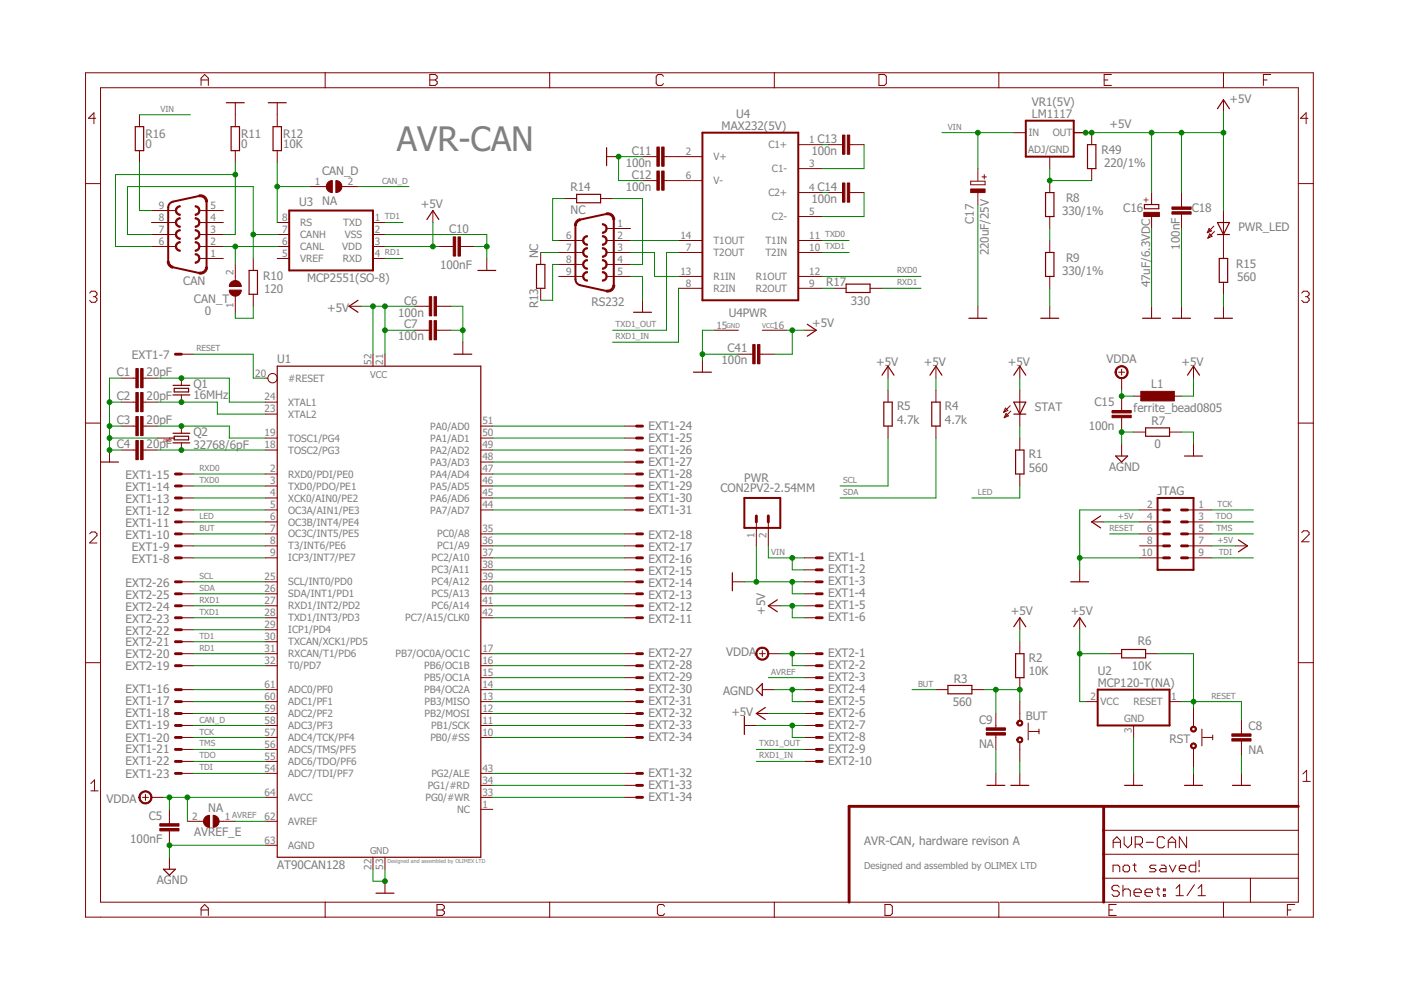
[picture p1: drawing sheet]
<svg xmlns="http://www.w3.org/2000/svg" width="297mm" height="210mm" viewBox="0 0 297 210" stroke-linecap="round" stroke-linejoin="round" font-family="sans-serif">
<g fill="none" stroke="#800000" stroke-width=".21">
<path d="M42.6 18.1v-1.5l.8-.8 .8 .8v1.5M42.6 17h1.6M68.9 15.4v3.2M91.1 15.8h1.2l.4 .4v.4l-.4 .4 .4 .3v.4l-.4 .4h-1.2zM91.1 17h1.2M116.5 15.4v3.2M140.7 16.2l-.4-.4h-.8l-.4 .4v1.5l.4 .4h.8l.4-.4M164.2 15.4v3.2M186.4 15.8h1.1l.4 .4v1.5l-.4 .4h-1.1zM211.8 15.4v3.2M234.1 17h.8M235.6 15.8h-1.5v2.3h1.5"/>
<path d="M259.4 15.4v3.2M267.9 17h.7M269.4 15.8h-1.5v2.3M18.1 38.9h3.2M20.3 25.1h-1.5l1.1-1.2v2.3M29.6 24.3v2.6M29.6 31.9v2.6M49.9 21.8v5.1M49.9 31.9v2.6M58.8 21.8v5.1M58.8 31.9v2.6M65.8 39.6h3.4"/>
<path d="M72.5 39.6h3.4M128.6 33.2h2.5M136.2 33.2h3.1M136.2 38.3h3.1M140.8 33.2h8.1M140.8 38.3h8.1M169.2 30.7h5.1M169.2 35.8h5.1M175.6 30.7h3M180.1 30.7h3.1M205.8 38.4h3.1v.8h-3.1zM207.3 35.8v2.5"/>
<path d="M208.2 37.5h.9M208.7 37v1M214.9 28.1h2.6M222.6 33.2v2.6M222.6 38.3v2.5M227.6 28.1h2.6M231.5 28.1v2.6M231.5 35.8v2.5M259.4 21.1v2.6M275.3 38.9h3.1M277.3 25.1h-1.6l1.2-1.2v2.3M32.1 52.3h5.1"/>
<path d="M32.1 49.7h5.1M32.1 47.2h5.1M32.1 44.6h5.1M42.3 54.8h5M42.3 52.3h5M42.3 49.7h5M42.3 47.2h5M42.3 44.6h5M49.9 56.1v3.4M53.7 54.8v2.5M58.8 54.8h2.5M58.8 52.3h2.5"/>
<path d="M58.8 49.7h2.5M58.8 47.2h2.5M79.1 54.8h2.5M79.1 52.3h2.5M79.1 49.7h2.5M79.1 47.2h2.5M91.8 44.6v2.6M93 52.3h3.1M97.6 52.3h3.1M103.2 54.8v2.5M114.6 53.5v2.6M118.4 51h5.1"/>
<path d="M118.4 53.5h5.1M118.4 58.6h5.1M118.4 56.1h5.1M119.7 42.1h2.6M127.3 42.1h2.6M128.6 51h5.1M128.6 53.5h5.1M128.6 58.6h5.1M128.6 48.5h5.1M128.6 56.1h5.1M143.8 51h5.1M143.8 53.5h5.1"/>
<path d="M143.8 58.6h5.1M169.2 40.8h5.1M169.2 45.9h5.1M169.2 51h5.1M169.2 53.5h5.1M169.2 58.6h5.1M175.6 40.8h3M180.1 40.8h3.1M207.3 40.8v2.6M222.6 45.9v2.6M222.6 51v2.5M222.6 58.6v2.5"/>
<path d="M244.2 40.8v2.6M244.2 45.9v2.6M250.5 40.8v3.1M250.5 45.4v3.1M256.3 48.5l.6 .5-.9 .3zM256.5 49.6l.5 .5-.9 .4zM257.4 47.9l-1.4 1.4M257.5 49.1l-1.4 1.4M259.4 44.6v10.2M259.4 59.9v2.5M19 62.1l.4-.4h.8l.4 .4v.4l-.4 .4M19.8 62.9h.4"/>
<path d="M20.2 62.9l.4 .4v.4l-.4 .4h-.8l-.4-.4M38.5 75.1h2.5M49.9 62.8v3.4M53.7 62.4v2.5M74 64.9h2.5M79.1 75.1v2.5M81.6 75.1v2.5M88 70h3M88 64.9h3M92.5 70h3.1M92.5 64.9h3.1M98.1 72.6v2.5"/>
<path d="M114.6 61.1v2.6M136.2 63.7v2.5M143.8 61.1h5.1M148.9 76.4v2.5M151.5 70h5M156.5 75.1h3.1M161.1 75.1h3.1M161.6 70h5.1M169.2 61.1h5.1M170.5 70h2.6M176.8 61.1h2.6M184.5 61.1h2.5"/>
<path d="M188.3 77.6v2.6M198.4 77.6v2.6M207.3 64.9v2.6M216.2 77.6v2.6M222.6 64.9v2.6M237.2 78.9h1.2M237.8 78.3v1.2M244.2 64.9v2.6M250.5 64.9v2.6M253 77.6v2.6M259.4 64.9v2.6M276 62.1l.4-.4h.8l.4 .4v.4l-.4 .4"/>
<path d="M276.8 62.9h.4M277.2 62.9l.4 .4v.4l-.4 .4h-.8l-.4-.4M18.1 89.7h3.2M23.2 95.4v2.6M25.8 95.4h3M25.8 90.3h3M25.8 85.3h3M25.8 80.2h3M30.3 95.4h3.1M30.3 90.3h3.1M30.3 85.3h3.1M30.3 80.2h3.1"/>
<path d="M33.4 92.9h2.5M38.5 80.2v1.5M38.5 83.7v1.6M38.5 90.3v1.6M38.5 93.9v1.5M56.2 95.4h2.6M56.2 92.9h2.6M56.2 85.3h2.6M56.2 87.8h2.6M56.2 80.2h.6M101.9 98h2.6M101.9 95.4h2.6"/>
<path d="M101.9 92.9h2.6M101.9 90.3h2.6M132.4 98h2.6M132.4 95.4h2.6M132.4 92.9h2.6M132.4 90.3h2.6M188.3 82.7v2.6M188.3 90.3v2.6M198.4 82.7v2.6M198.4 90.3v2.6M213.2 86.5l.5 .5-.9 .4zM213.3 87.7l.5 .5-.9 .4z"/>
<path d="M214.2 86l-1.4 1.4M214.3 87.2l-1.4 1.4M216.2 82.7v7.6M216.2 92.9v2.5M237.8 80.2v2.5M237.8 84v3M237.8 88.6v3M237.8 94.1v2.6M240.3 84h2.6M240.3 91.6h2.6M248 84h2.5M248 91.6h2.5"/>
<path d="M253 94.1v2.6M275.3 89.7h3.1M19 113.2l.4-.4h.8l.4 .4v.4l-1.6 1.5h1.6M38.5 100.5h2.5M38.5 103h2.5M38.5 105.6h2.5M38.5 108.1h2.5M38.5 110.7h2.5M38.5 113.2h2.5M38.5 115.7h2.5M38.5 118.3h2.5M56.2 100.5h2.6"/>
<path d="M56.2 103h2.6M56.2 105.6h2.6M56.2 108.1h2.6M56.2 110.7h2.6M56.2 113.2h2.6M56.2 115.7h2.6M56.2 118.3h2.6M101.9 100.5h2.6M101.9 103h2.6M101.9 105.6h2.6M101.9 108.1h2.6M101.9 113.2h2.6"/>
<path d="M101.9 115.7h2.6M101.9 118.3h2.6M132.4 100.5h2.6M132.4 103h2.6M132.4 105.6h2.6M132.4 108.1h2.6M132.4 113.2h2.6M132.4 115.7h2.6M132.4 118.3h2.6M160.4 110.7v5M162.9 110.7v5M170.5 118.3h2.6"/>
<path d="M216.2 100.5v2.5M231.5 110.7h2.5M241.6 108.1h5.1M241.6 110.7h5.1M241.6 113.2h5.1M241.6 115.7h5.1M241.6 118.3h5.1M251.8 108.1h5.1M251.8 110.7h5.1M251.8 113.2h5.1M251.8 115.7h5.1M251.8 118.3h5.1"/>
<path d="M261.9 115.7h2.6M276 112.9l.4-.4h.8l.4 .4v.4l-1.6 1.6h1.6M38.5 138.6h2.5M38.5 136.1h2.5M38.5 133.5h2.5M38.5 131h2.5M38.5 128.4h2.5M38.5 125.9h2.5M38.5 123.4h2.5M56.2 138.6h2.6M56.2 136.1h2.6M56.2 133.5h2.6"/>
<path d="M56.2 131h2.6M56.2 128.4h2.6M56.2 125.9h2.6M56.2 123.4h2.6M101.9 138.6h2.6M101.9 131h2.6M101.9 128.4h2.6M101.9 125.9h2.6M101.9 123.4h2.6M101.9 120.8h2.6M132.4 138.6h2.6M132.4 131h2.6"/>
<path d="M132.4 128.4h2.6M132.4 125.9h2.6M132.4 123.4h2.6M132.4 120.8h2.6M155.3 123.4h2.5M161 138.6h1.3M161.6 138v1.2M162.9 138.6h2.5M162.9 128.4h2.5M170.5 138.6h2.6M170.5 131h2.6M170.5 128.4h2.6"/>
<path d="M170.5 125.9h2.6M170.5 123.4h2.6M170.5 120.8h2.6M216.2 131v2.5M216.2 136.1v2.5M228.9 120.8v2.6M228.9 131v2.5M235.3 138.6h2.5M242.9 138.6h2.5M18.1 140.5h3.2M38.5 146.2h2.5M38.5 148.8h2.5"/>
<path d="M38.5 151.3h2.5M38.5 153.8h2.5M38.5 156.4h2.5M38.5 158.9h2.5M38.5 141.1h2.5M56.2 146.2h2.6M56.2 148.8h2.6M56.2 151.3h2.6M56.2 153.8h2.6M56.2 156.4h2.6M56.2 158.9h2.6M56.2 141.1h2.6"/>
<path d="M101.9 146.2h2.6M101.9 148.8h2.6M101.9 151.3h2.6M101.9 153.8h2.6M101.9 156.4h2.6M101.9 141.1h2.6M101.9 143.7h2.6M132.4 146.2h2.6M132.4 148.8h2.6M132.4 151.3h2.6M132.4 153.8h2.6M132.4 156.4h2.6"/>
<path d="M132.4 141.1h2.6M132.4 143.7h2.6M157.8 153.8h2.6M160.4 151.3h2.5M161.6 146.2h2.6M170.5 146.2h2.6M170.5 148.8h2.6M170.5 151.3h2.6M170.5 153.8h2.6M170.5 156.4h2.6M170.5 158.9h2.6M170.5 141.1h2.6"/>
<path d="M170.5 143.7h2.6M198.4 146.2h2.6M206.1 146.2h2.5M211.1 151.3v3M211.1 155.9v3M216.2 143.7v2.5M216.2 148.8v4M216.2 157.4v4M218 153.3v3.6M218.1 155.1h2.2M220.3 154.6v1M230.2 148.8h2.5"/>
<path d="M240.3 153.8v2.6M248 148.8h2.5M253 150v4.1M253 158.6v4.1M254.8 154.6v3.5M255 156.4h2.1M257.1 155.9v1M263.2 152.5v3.1M263.2 157.1v3.1M275.3 140.5h3.1M19.3 166.1l.7-.7v2.3M19.3 167.7h1.5"/>
<path d="M30.2 169.1h1.3M30.8 168.4v1.3M32.1 169.1h2.5M35.9 171.6v3M35.9 176.2v3M38.5 161.4h2.5M38.5 164h2.5M39.7 174.1h3.5M46.5 174.1h3.4M56.2 161.4h2.6M56.2 164h2.6M56.2 169.1h2.6"/>
<path d="M56.2 179.2h2.6M56.2 174.1h2.6M101.9 164h2.6M101.9 169.1h2.6M101.9 166.5h2.6M101.9 171.6h2.6M132.4 164h2.6M132.4 169.1h2.6M132.4 166.5h2.6M170.5 161.4h2.6M211.1 164v2.5M216.2 164v2.5"/>
<path d="M234 176h41.3M236 179.7v-1.5l.8-.8 .8 .8v1.5M236 178.6h1.6M238.3 177.4v1.6l.8 .7 .8-.7v-1.6M240.3 164v2.5M240.7 179h1.2l.3-.4v-.8l-.3-.4h-1.2v2.3M241.4 179l.8 .7M243 178.6h1.6M246.9 177.8l-.4-.4h-.8l-.3 .4v1.6l.3 .3h.8l.4-.3M247.7 178.6h1.6M247.7 179.7v-1.5l.8-.8 .8 .8v1.5M251.6 177.4v2.3l-1.6-2.3v2.3"/>
<path d="M253 164v2.5M263.2 164v2.5M276.2 164.1l.8-.8v2.4M276.2 165.7h1.6M35.9 181.8v2.5M42.6 194.1v-1.5l.8-.8 .8 .8v1.5M42.6 192.9h1.6M68.9 191.3v3.2M79.1 181.8v2.5M81.6 181.8v2.5M81.6 186.8v2.6M92.6 192.9h1.2"/>
<path d="M92.6 191.8h1.2l.4 .4v.4l-.4 .3 .4 .4v.4l-.4 .4h-1.2zM116.5 191.3v3.2M140.9 192.2l-.4-.4h-.7l-.4 .4v1.5l.4 .4h.7l.4-.4M164.2 191.3v3.2M187.6 191.8h1.2l.4 .4v1.5l-.4 .4h-1.2zM211.6 191.3h-190.3v-172.7h254v172.7h-15.8M211.8 191.3v3.2M212 191.3h47.4v3.2h-241.3v-179.1h260.3v179.1h-18.9M234 186.2h41.3M234 181.1h41.3M235.1 192.9h.8M236 184.8v-1.4h1l.4 .4v1"/>
<path d="M236.7 191.8h-1.6v2.3h1.6M237.3 188.1l-.4-.4h-.8l-.3 .4v.4l.3 .4h.8l.4 .4v.4l-.4 .3h-.8l-.3-.3M238.1 187.7v2.3M238.1 188.9l.4-.4h.7l.4 .4v1.1M238.4 183.4h.7l.4 .4v.7l-.4 .3h-.7l-.3-.3v-.7zM240.2 183.4h.7M240.4 189.3h1.6v-.4l-.4-.4h-.8l-.4 .4v.8l.4 .3h.8M240.6 183.1v1.4l.3 .3M242.8 189.3h1.5v-.4l-.4-.4h-.7l-.4 .4v.8l.4 .3h.7M245.1 183.4h-1l-.4 .4 .4 .3h.7l.3 .4-.3 .3h-1.1M245.1 188.5h.8M245.5 188.1v1.6l.4 .3"/>
<path d="M246.2 183.4h.7l.3 .4v1h-1l-.4-.3 .4-.4h1M246.7 188.5h.4v.4h-.4zM246.7 189.7h.4v.3h-.4zM247.9 183.4l.7 1.4 .7-1.4M249.3 188.4l.8-.8v2.3M249.3 189.9h1.6M250 184.1h1.4v-.3l-.3-.4h-.7l-.4 .4v.7l.4 .3h.7M253.2 187.6l-1.5 2.3M253.5 182.7v2.1h-1l-.4-.3v-.7l.4-.4h1M254 189.9h1.6M254 188.4l.8-.8v2.3M254.2 182.4v1.4"/>
<path d="M254.2 184.5v.3M265.1 186.2v5.1M272.9 192.9h.8M274.5 191.8h-1.6v2.3"/>
<circle cx="57.8" cy="80.2" r=".99"/>
</g>
<g fill="none" stroke="#800000" stroke-width=".61">
<path d="M37.2 75.1h1.3M135 90.3h1.2M135 92.9h1.2M135 95.4h1.2M135 98h1.2M37.2 118.3h1.3M37.2 115.7h1.3M37.2 113.2h1.3M37.2 110.7h1.3M37.2 108.1h1.3M37.2 105.6h1.3M37.2 103h1.3"/>
<path d="M37.2 100.5h1.3M135 118.3h1.2M135 115.7h1.2M135 113.2h1.2M135 108.1h1.2M135 105.6h1.2M135 103h1.2M135 100.5h1.2M160.4 109.4v1.3M162.9 109.4v1.3M173.1 118.3h1.2M246.7 118.3h1.3"/>
<path d="M246.7 115.7h1.3M246.7 113.2h1.3M246.7 110.7h1.3M246.7 108.1h1.3M250.5 118.3h1.3M250.5 115.7h1.3M250.5 113.2h1.3M250.5 110.7h1.3M250.5 108.1h1.3M37.2 123.4h1.3M37.2 125.9h1.3M37.2 128.4h1.3"/>
<path d="M37.2 131h1.3M37.2 138.6h1.3M37.2 136.1h1.3M37.2 133.5h1.3M135 120.8h1.2M135 123.4h1.2M135 125.9h1.2M135 128.4h1.2M135 131h1.2M135 138.6h1.2M173.1 120.8h1.2M173.1 123.4h1.2"/>
<path d="M173.1 125.9h1.2M173.1 128.4h1.2M173.1 131h1.2M173.1 138.6h1.2M37.2 146.2h1.3M37.2 148.8h1.3M37.2 151.3h1.3M37.2 153.8h1.3M37.2 156.4h1.3M37.2 158.9h1.3M37.2 141.1h1.3M135 146.2h1.2"/>
<path d="M135 148.8h1.2M135 151.3h1.2M135 153.8h1.2M135 156.4h1.2M135 141.1h1.2M135 143.7h1.2M173.1 146.2h1.2M173.1 148.8h1.2M173.1 151.3h1.2M173.1 153.8h1.2M173.1 156.4h1.2M173.1 158.9h1.2"/>
<path d="M173.1 141.1h1.2M173.1 143.7h1.2M37.2 161.4h1.3M37.2 164h1.3M135 164h1.2M135 166.5h1.2M135 169.1h1.2M173.1 161.4h1.2M234 171v20.3M275.3 171h-95.3v20.3"/>
</g>
<g fill="none" stroke="#800000" stroke-width=".25">
<path d="M28.7 26.9h1.8v5h-1.8zM48 21.8h3.8M49 26.9h1.8v5h-1.8zM56.9 21.8h3.8M57.9 26.9h1.8v5h-1.8zM128.6 31.3v3.8M230.6 30.7h1.7v5.1h-1.7zM258.1 23.1l1.3-2 1.3 2M52.8 57.3h1.8v5.1h-1.8zM90.5 46.5l1.3-1.9 1.2 1.9M101.3 57.3h3.8M113.7 56.1h1.8v5h-1.8z"/>
<path d="M122.3 41.2h5v1.8h-5zM221.7 40.8h1.8v5.1h-1.8zM221.7 53.5h1.8v5.1h-1.8zM242.6 43.4h3.1v.9h-3.1zM258.1 47.2h2.6l-1.3 2.5zM258.1 49.7h2.6M258.5 54.8h1.8v5.1h-1.8zM58.8 77.6h43.1v104.2h-43.1zM75.9 63.7l-1.9 1.2 1.9 1.3M96.2 75.1h3.8M134.3 66.2h3.8M147 78.9h3.8"/>
<path d="M171.2 68.7l1.9 1.3-1.9 1.3M179.4 60.2h5.1v1.8h-5.1zM187 79.5l1.3-1.9 1.2 1.9M197.2 79.5l1.2-1.9 1.3 1.9M205.4 67.5h3.8M214.9 79.5l1.3-1.9 1.3 1.9M220.7 67.5h3.8M242.3 67.5h3.8M248.6 67.5h3.8M251.8 79.5l1.2-1.9 1.3 1.9M257.5 67.5h3.8M21.3 98h3.8"/>
<path d="M35.9 92.9h1M36.7 81.7h3.5M36.7 83.7h3.5M36.7 91.9h3.5M36.7 93.9h3.5M36.9 82.3h3.1v.8h-3.1zM36.9 92.5h3.1v.8h-3.1zM187.4 85.3h1.8v5h-1.8zM197.5 85.3h1.8v5h-1.8zM214.9 85.3h2.6l-1.3 2.5zM214.9 87.8h2.6M215.3 95.4h1.8v5.1h-1.8z"/>
<path d="M236.5 96.7h2.6l-1.3 1.3zM242.9 90.7h5.1v1.8h-5.1zM251.1 96.7h3.9M233.4 109.4l-1.9 1.3 1.9 1.2M262.6 114.5l1.9 1.2-1.9 1.3M155.3 121.5v3.8M164.8 127.2l-1.9 1.2 1.9 1.3M214.9 132.9l1.3-1.9 1.3 1.9M215.3 138.6h1.8v5.1h-1.8zM227 123.4h3.8M227.6 132.9l1.3-1.9 1.3 1.9M237.8 137.7h5.1v1.8h-5.1z"/>
<path d="M157.8 151.9v3.8M161.6 144.9v2.6l-1.2-1.3zM162.3 150l-1.9 1.3 1.9 1.2M201 145.3h5.1v1.8h-5.1zM209.2 166.5h3.8M214.3 166.5h3.8M238.4 166.5h3.9M251.1 166.5h3.9M261.3 166.5h3.8M34.6 184.3h2.6l-1.3 1.3zM79.7 189.4h3.8"/>
</g>
<path d="M148.9 28.1h20.3v35.6h-20.3zM217.5 25.6h10.1v7.6h-10.1zM36.7 56.7l5.5 1.2M42.2 41.6l-5.5 1.2-.5 .2-.4 .5-.1 .5v11.4M43.8 42.8v13.8M61.3 44.6h17.8v12.7h-17.8zM122 47.8v11.4l.1 .6 .4 .4 .5 .3 5.6 1.2M128.6 45.4l-5.6 1.2M130.1 46.6v13.9M157.8 105.6h7.6v6.3h-7.6zM245.4 105.6h7.6v15.2h-7.6zM232.7 146.2h15.3v7.6h-15.3z" fill="none" stroke="#800000" stroke-width=".42"/>
<g fill="#800000" stroke="#800000" stroke-width=".21">
<path d="M205.8 40.1h3.1v.7h-3.1z"/>
<path d="M242.5 45h3.3v.9h-3.3z"/>
<path d="M178.6 28.6h.5v4.1h-.5z"/>
<path d="M179.6 28.6h.5v4.1h-.5z"/>
<path d="M178.6 38.8h.5v4.1h-.5z"/>
<path d="M179.6 38.8h.5v4.1h-.5z"/>
<path d="M139.3 36.3h.5v4h-.5z"/>
<path d="M140.3 36.3h.5v4h-.5z"/>
<path d="M139.3 31.2h.5v4h-.5z"/>
<path d="M140.3 31.2h.5v4h-.5z"/>
<path d="M159.6 73.1h.5v4h-.5z"/>
<path d="M160.6 73.1h.5v4h-.5z"/>
<path d="M261.2 156.6h4v.5h-4z"/>
<path d="M261.2 155.6h4v.5h-4z"/>
<path d="M241.9 83h7.1v2h-7.1z"/>
<path d="M235.8 88.1h4v.5h-4z"/>
<path d="M235.8 87h4v.5h-4z"/>
<path d="M29.8 78.1h.5v4.1h-.5z"/>
<path d="M28.8 78.1h.5v4.1h-.5z"/>
<path d="M29.8 83.2h.5v4.1h-.5z"/>
<path d="M28.8 83.2h.5v4.1h-.5z"/>
<path d="M29.8 88.3h.5v4.1h-.5z"/>
<path d="M28.8 88.3h.5v4.1h-.5z"/>
<path d="M29.8 93.4h.5v4.1h-.5z"/>
<path d="M28.8 93.4h.5v4.1h-.5z"/>
<path d="M33.9 175.7h4.1v.5h-4.1z"/>
<path d="M33.9 174.6h4.1v.6h-4.1z"/>
<path d="M91 62.9h.5v4.1h-.5z"/>
<path d="M92 62.9h.5v4.1h-.5z"/>
<path d="M91 68h.5v4.1h-.5z"/>
<path d="M92 68h.5v4.1h-.5z"/>
<path d="M248.5 44.9h4v.5h-4z"/>
<path d="M248.5 43.9h4v.5h-4z"/>
<path d="M209.1 155.3h4.1v.6h-4.1z"/>
<path d="M209.1 154.3h4.1v.5h-4.1z"/>
<path d="M97.1 50.2h.5v4.1h-.5z"/>
<path d="M96.1 50.2h.5v4.1h-.5z"/>
</g>
<g fill="#800000" stroke="#800000" stroke-width=".21">
<path d="M252.6 154.1a.63 .63 0 0 1 1 .2 .63 .63 0 0 1-.4 .9 .63 .63 0 0 1-.8-.6h.3a.38 .38 0 0 1 .5-.3 .38 .38 0 0 1 .1 .6 .38 .38 0 0 1-.6-.2v-.1h-.3z" fill-rule="evenodd"/>
<path d="M252.6 157.7a.63 .63 0 0 1 1 .1 .63 .63 0 0 1-.4 1 .63 .63 0 0 1-.8-.7h.3a.38 .38 0 0 1 .5-.3 .38 .38 0 0 1 .1 .6 .38 .38 0 0 1-.6-.1v-.2h-.3z" fill-rule="evenodd"/>
<path d="M127.7 50a1.02 1.02 0 0 1 1 1 1.02 1.02 0 0 1-1 1v-.2a.76 .76 0 0 0 .8-.8 .76 .76 0 0 0-.8-.8z" fill-rule="evenodd"/>
<path d="M123.9 50.2l.6-.2v.2a.76 .76 0 0 0-.7 .8 .76 .76 0 0 0 .7 .8v.2a1.02 1.02 0 0 1-.9-.7 1.02 1.02 0 0 1 .3-1.1z" fill-rule="evenodd"/>
<path d="M127.7 47.4a1.02 1.02 0 0 1 1 1.1 1.02 1.02 0 0 1-1 1v-.3a.76 .76 0 0 0 .8-.7 .76 .76 0 0 0-.8-.8z" fill-rule="evenodd"/>
<path d="M123.9 55.3l.6-.2v.2a.76 .76 0 0 0-.7 .8 .76 .76 0 0 0 .7 .7v.3a1.02 1.02 0 0 1-.9-.7 1.02 1.02 0 0 1 .3-1.1z" fill-rule="evenodd"/>
<path d="M127.7 52.5a1.02 1.02 0 0 1 1 1 1.02 1.02 0 0 1-1 1v-.2a.76 .76 0 0 0 .8-.8 .76 .76 0 0 0-.8-.7z" fill-rule="evenodd"/>
<path d="M123.9 52.7l.6-.2v.3a.76 .76 0 0 0-.7 .7 .76 .76 0 0 0 .7 .8v.2a1.02 1.02 0 0 1-.9-.6 1.02 1.02 0 0 1 .3-1.2z" fill-rule="evenodd"/>
<path d="M127.7 55.1a1.02 1.02 0 0 1 1 1 1.02 1.02 0 0 1-1 1v-.3a.76 .76 0 0 0 .8-.7 .76 .76 0 0 0-.8-.8z" fill-rule="evenodd"/>
<path d="M123.9 57.8l.6-.2v.2a.75 .75 0 0 0-.7 .8 .75 .75 0 0 0 .7 .8v.2a1.01 1.01 0 0 1-.9-.6 1.01 1.01 0 0 1 .3-1.2z" fill-rule="evenodd"/>
<path d="M127.7 57.6a1.01 1.01 0 0 1 1 1 1.01 1.01 0 0 1-1 1v-.2a.75 .75 0 0 0 .8-.8 .75 .75 0 0 0-.8-.8z" fill-rule="evenodd"/>
<path d="M128.5 45.1a1.48 1.48 0 0 1 1.8 1.5h-.4l-.3-.8-.4-.2h-.6z" fill-rule="evenodd"/>
<path d="M122.2 46.8l.8-.4v.4l-.5 .2-.3 .8h-.4l.1-.5z" fill-rule="evenodd"/>
<path d="M128.6 61.5l.8-.1 .4-.4 .1-.5h.4a1.47 1.47 0 0 1-1.8 1.4z" fill-rule="evenodd"/>
<path d="M236.8 78a1.4 1.4 0 0 1 2.2 .2 1.4 1.4 0 0 1-.8 2.1 1.4 1.4 0 0 1-1.8-1.4h.3a1.14 1.14 0 0 1 1.6-1 1.14 1.14 0 0 1 .2 1.9 1.14 1.14 0 0 1-1.8-.6v-.3h-.3z" fill-rule="evenodd"/>
<path d="M41.4 51.2a1.02 1.02 0 0 1 1 1.1 1.02 1.02 0 0 1-1 1v-.3a.76 .76 0 0 0 .7-.7 .76 .76 0 0 0-.7-.8z" fill-rule="evenodd"/>
<path d="M37.5 51.5l.7-.3v.3a.76 .76 0 0 0-.8 .8 .76 .76 0 0 0 .8 .7v.3a1.02 1.02 0 0 1-1-.7 1.02 1.02 0 0 1 .3-1.1z" fill-rule="evenodd"/>
<path d="M41.4 53.8a1.02 1.02 0 0 1 1 1 1.02 1.02 0 0 1-1 1v-.2a.76 .76 0 0 0 .7-.8 .76 .76 0 0 0-.7-.8z" fill-rule="evenodd"/>
<path d="M37.5 46.4l.7-.2v.2a.76 .76 0 0 0-.8 .8 .76 .76 0 0 0 .8 .7v.3a1.02 1.02 0 0 1-1-.7 1.02 1.02 0 0 1 .3-1.1z" fill-rule="evenodd"/>
<path d="M41.4 48.7a1.02 1.02 0 0 1 1 1 1.02 1.02 0 0 1-1 1v-.2a.76 .76 0 0 0 .7-.8 .76 .76 0 0 0-.7-.7z" fill-rule="evenodd"/>
<path d="M37.5 48.9l.7-.2v.3a.76 .76 0 0 0-.8 .7 .76 .76 0 0 0 .8 .8v.2a1.02 1.02 0 0 1-1-.6 1.02 1.02 0 0 1 .3-1.2z" fill-rule="evenodd"/>
<path d="M41.4 46.2a1.02 1.02 0 0 1 1 1 1.02 1.02 0 0 1-1 1v-.3a.76 .76 0 0 0 .7-.7 .76 .76 0 0 0-.7-.8z" fill-rule="evenodd"/>
<path d="M37.5 43.9l.7-.3v.3a.76 .76 0 0 0-.8 .7 .76 .76 0 0 0 .8 .8v.3a1.02 1.02 0 0 1-1-.7 1.02 1.02 0 0 1 .3-1.1z" fill-rule="evenodd"/>
<path d="M41.4 43.6a1.02 1.02 0 0 1 1 1 1.02 1.02 0 0 1-1 1.1v-.3a.76 .76 0 0 0 .7-.8 .76 .76 0 0 0-.7-.7z" fill-rule="evenodd"/>
<path d="M42.3 57.7l.8-.1 .4-.4 .1-.6h.4a1.47 1.47 0 0 1-1.8 1.5z" fill-rule="evenodd"/>
<path d="M35.5 55.4h.4l.3 .8 .5 .3-.1 .4-.4-.2-.5-.5z" fill-rule="evenodd"/>
<path d="M42.2 41.3a1.46 1.46 0 0 1 1.8 1.5h-.4l-.1-.5-.4-.4-.8-.2z" fill-rule="evenodd"/>
<path d="M160.6 137.6a1.4 1.4 0 0 1 2.2 .3 1.4 1.4 0 0 1-.8 2 1.4 1.4 0 0 1-1.8-1.3h.3a1.14 1.14 0 0 1 1.7-1 1.14 1.14 0 0 1 .1 2 1.14 1.14 0 0 1-1.8-.7v-.3h-.3z" fill-rule="evenodd"/>
<path d="M29.8 168.1a1.4 1.4 0 0 1 2.2 .2 1.4 1.4 0 0 1-.8 2.1 1.4 1.4 0 0 1-1.8-1.3h.3a1.14 1.14 0 0 1 1.6-1.1 1.14 1.14 0 0 1 .3 1.9 1.14 1.14 0 0 1-1.9-.5v-.3h-.3z" fill-rule="evenodd"/>
<path d="M215.8 152.9a.64 .64 0 0 1 1 .1 .64 .64 0 0 1-.4 .9 .64 .64 0 0 1-.8-.6h.2a.39 .39 0 0 1 .6-.3 .39 .39 0 0 1 .1 .6 .39 .39 0 0 1-.6-.1l-.1-.2h-.2z" fill-rule="evenodd"/>
<path d="M215.8 156.4a.64 .64 0 0 1 1 .2 .64 .64 0 0 1-.4 .9 .64 .64 0 0 1-.8-.6h.2a.39 .39 0 0 1 .6-.4 .39 .39 0 0 1 .1 .7 .39 .39 0 0 1-.6-.2l-.1-.1h-.2z" fill-rule="evenodd"/>
<path d="M49 59.8a1.27 1.27 0 0 1 1.4-.2 1.27 1.27 0 0 1 .8 1.1h-2.6l.1-.4z" fill-rule="evenodd"/>
<path d="M48.6 61.5h2.6a1.27 1.27 0 0 1-1.3 1.3 1.27 1.27 0 0 1-1.3-1.3z" fill-rule="evenodd"/>
<path d="M71.2 38.3a1.27 1.27 0 0 1 1.3 1.3 1.27 1.27 0 0 1-1.3 1.2z" fill-rule="evenodd"/>
<path d="M69.5 38.7l.5-.3 .5-.1v2.5a1.27 1.27 0 0 1-1.2-.7 1.27 1.27 0 0 1 .2-1.4z" fill-rule="evenodd"/>
<path d="M43.5 173.3l.5-.3 .4-.1v2.5a1.26 1.26 0 0 1-1.1-.7 1.26 1.26 0 0 1 .2-1.4z" fill-rule="evenodd"/>
<path d="M45.2 172.9a1.27 1.27 0 0 1 1.3 1.2 1.27 1.27 0 0 1-1.3 1.3z" fill-rule="evenodd"/>
</g>
<g fill="none" stroke="#008000" stroke-width=".21">
<path d="M29.6 24.3h10.8M29.6 34.5v10.1h2.5M49.9 34.5v15.2h-2.6M49.9 37h-25.4v15.3h7.6M58.8 39.6h7M58.8 34.5v12.7M75.9 39.6h10.8M136.2 33.2h-5.1v5.1h5.1M174.3 30.7h1.3M183.2 30.7v5.1h-8.9M199.7 28.1h15.2M207.3 28.1v7.7"/>
<path d="M222.6 35.8v2.5h8.9M230.2 28.1h29.2M244.2 28.1v12.7M250.5 28.1v12.7M259.4 23.7v20.9M32.1 49.7h-5.1v-10.1h26.7v15.2M47.3 52.3h11.5M49.9 52.3v3.8M53.7 49.7h5.1M81.6 49.7h21.6v5.1M81.6 52.3h11.4M81.6 47.2h3.8"/>
<path d="M81.6 54.8h3.8M91.8 47.2v5.1M100.7 52.3h2.5M114.6 53.5h3.8M118.4 56.1h-1.2v7.6h-2.6M119.7 42.1h-2.5v8.9h1.2M129.9 42.1h6.3v14h-2.5M133.7 58.6h2.5v5.1M133.7 53.5h5.1v5.1h5M133.7 51h10.1M143.8 53.5h-2.5v16.5h-11.4M174.3 58.6h21"/>
<path d="M174.3 40.8h1.3M174.3 51h5.7M174.3 53.5h5.7M183.2 40.8v5.1h-8.9M207.3 43.4v21.5M222.6 48.5v2.5M244.2 48.5v16.4M250.5 48.5v16.4M41 75.1h12.7v5.1h2.5M53.7 64.9v2.6h-3.8v-1.3M76.5 64.9h11.5M79.1 64.9v10.2"/>
<path d="M81.6 64.9v10.2M81.6 70h6.4M95.6 70h2.5M95.6 64.9h2.5v7.7M143.8 61.1v11.5h-13.9M148.9 75.1h7.6M151.5 70h-2.6v6.4M166.7 70h3.8M168 70v5.1h-3.8M174.3 61.1h2.5M187 61.1h8.3M222.6 61.1v3.8"/>
<path d="M259.4 62.4v2.5M23.2 90.3h2.6M23.2 85.3h2.6M23.2 92.9h10.2M25.8 80.2h-2.6v15.2h2.6M33.4 95.4h22.8M33.4 90.3h15.2v2.6h7.6M33.4 85.3h12.7v2.5h10.1M33.4 80.2h15.2v5.1h7.6M104.5 95.4h27.9M104.5 90.3h27.9M104.5 92.9h27.9"/>
<path d="M104.5 98h27.9M188.3 80.2v2.5M188.3 92.9v10.1h-10.2M198.4 80.2v2.5M198.4 92.9v12.7h-20.3M216.2 80.2v2.5M216.2 90.3v2.6M237.8 82.7v1.3h2.5M240.3 91.6h-2.5v2.5M250.5 91.6h2.5v2.5M253 80.2v3.8h-2.5M41 108.1h15.2"/>
<path d="M41 118.3h15.2M41 115.7h15.2M41 110.7h15.2M41 113.2h15.2M41 103h15.2M41 100.5h15.2M41 105.6h15.2M104.5 108.1h27.9M104.5 118.3h27.9M104.5 115.7h27.9M104.5 113.2h27.9M104.5 103h27.9"/>
<path d="M104.5 100.5h27.9M104.5 105.6h27.9M160.4 115.7v7.7M162.9 115.7v2.6h7.6M168 118.3v2.5h2.5M216.2 103v2.6h-10.1M228.9 118.3h12.7M234 110.7h7.6M235.3 113.2h6.3M241.6 108.1h-12.7v12.7M256.9 108.1h8.8M256.9 118.3h8.8"/>
<path d="M256.9 115.7h5M256.9 110.7h8.8M256.9 113.2h8.8M41 123.4h15.2M41 125.9h15.2M41 138.6h15.2M41 128.4h15.2M41 131h15.2M41 136.1h15.2M41 133.5h15.2M104.5 123.4h27.9M104.5 125.9h27.9"/>
<path d="M104.5 138.6h27.9M104.5 128.4h27.9M104.5 131h27.9M104.5 120.8h27.9M157.8 123.4h12.7M165.4 138.6h5.1M165.4 128.4h5.1M168 123.4v2.5h2.5M168 128.4v2.6h2.5M168 138.6v2.5h2.5M216.2 133.5v2.6M228.9 133.5v15.3h1.3"/>
<path d="M228.9 138.6h6.4M245.4 138.6h7.6v11.4M41 153.8h15.2M41 156.4h15.2M41 148.8h15.2M41 151.3h15.2M41 158.9h15.2M41 146.2h15.2M41 141.1h15.2M104.5 153.8h27.9M104.5 156.4h27.9M104.5 148.8h27.9"/>
<path d="M104.5 151.3h27.9M104.5 146.2h27.9M104.5 141.1h27.9M104.5 143.7h27.9M160.4 153.8h10.1M160.4 158.9h10.1M162.9 151.3h7.6M162.9 143.7h7.6M164.2 146.2h6.3M168 146.2v2.6h2.5M168 153.8v2.6h2.5M193.4 146.2h5"/>
<path d="M208.6 146.2h7.6v2.6M211.1 146.2v5.1M211.1 158.9v5.1M240.3 156.4v7.6M250.5 148.8h12.7v3.7M34.6 169.1h21.6M35.9 169.1v2.5M39.7 169.1v5M41 161.4h15.2M41 164h15.2M49.9 174.1h6.3M56.2 179.2h-20.3v2.6"/>
<path d="M104.5 164h27.9M104.5 169.1h27.9M104.5 166.5h27.9M160.4 161.4h10.1M216.2 161.4v2.6M253 162.7v1.3M263.2 160.2v3.8M79.1 184.3v2.5h2.5v-2.5"/>
</g>
<g fill="#008000" stroke="#008000" stroke-width=".21">
<circle cx="228.9" cy="118.3" r=".51"/>
<circle cx="81.6" cy="186.8" r=".51"/>
<circle cx="131.1" cy="33.2" r=".51"/>
<circle cx="148.9" cy="75.1" r=".51"/>
<circle cx="103.2" cy="52.3" r=".51"/>
<circle cx="23.2" cy="95.4" r=".51"/>
<circle cx="23.2" cy="90.3" r=".51"/>
<circle cx="23.2" cy="85.3" r=".51"/>
<circle cx="23.2" cy="92.9" r=".51"/>
<circle cx="168" cy="123.4" r=".51"/>
<circle cx="160.4" cy="123.4" r=".51"/>
<circle cx="98.1" cy="70" r=".51"/>
<circle cx="168" cy="153.8" r=".51"/>
<circle cx="228.9" cy="138.6" r=".51"/>
<circle cx="168" cy="70" r=".51"/>
<circle cx="259.4" cy="28.1" r=".51"/>
<circle cx="231.5" cy="28.1" r=".51"/>
<circle cx="244.2" cy="28.1" r=".51"/>
<circle cx="230.2" cy="28.1" r=".51"/>
<circle cx="250.5" cy="28.1" r=".51"/>
<circle cx="91.8" cy="52.3" r=".51"/>
<circle cx="168" cy="128.4" r=".51"/>
<circle cx="79.1" cy="64.9" r=".51"/>
<circle cx="81.6" cy="64.9" r=".51"/>
<circle cx="81.6" cy="70" r=".51"/>
<circle cx="253" cy="148.8" r=".51"/>
<circle cx="222.6" cy="38.3" r=".51"/>
<circle cx="237.8" cy="91.6" r=".51"/>
<circle cx="168" cy="146.2" r=".51"/>
<circle cx="35.9" cy="179.2" r=".51"/>
<circle cx="237.8" cy="84" r=".51"/>
<circle cx="168" cy="138.6" r=".51"/>
<circle cx="35.9" cy="169.1" r=".51"/>
<circle cx="39.7" cy="169.1" r=".51"/>
<circle cx="49.9" cy="52.3" r=".51"/>
<circle cx="53.7" cy="49.7" r=".51"/>
<circle cx="58.8" cy="39.6" r=".51"/>
<circle cx="38.5" cy="85.3" r=".51"/>
<circle cx="38.5" cy="80.2" r=".51"/>
<circle cx="207.3" cy="28.1" r=".51"/>
<circle cx="168" cy="118.3" r=".51"/>
<circle cx="216.2" cy="146.2" r=".51"/>
<circle cx="211.1" cy="146.2" r=".51"/>
<circle cx="49.9" cy="37" r=".51"/>
<circle cx="38.5" cy="90.3" r=".51"/>
<circle cx="38.5" cy="95.4" r=".51"/>
</g>
<text font-size="7.2" fill="#808080" x="84.2" y="31.9">AVR-CAN</text>
<g font-size="2.5" fill="#808080">
<text x="218.8" y="22.4">VR1(5V)</text>
<text x="260.7" y="21.8">+5V</text>
<text x="30.8" y="29.2">R16</text>
<text x="51.2" y="29.2">R11</text>
<text x="60" y="29.2">R12</text>
<text x="153" y="27.5">MAX232(5V)</text>
<text x="156.1" y="25">U4</text>
<text x="218.8" y="25">LM1117</text>
<text x="235.3" y="27.2">+5V</text>
<text x="30.8" y="31.4">0</text>
<text x="51.2" y="31.4">0</text>
<text x="60" y="31.4">10K</text>
<text x="132.7" y="35.4">100n</text>
<text x="133.9" y="32.8">C11</text>
<text x="172" y="32.8">100n</text>
<text x="173.3" y="30.3">C13</text>
<text x="233.6" y="32.7">R49</text>
<text x="234.1" y="35.5">220/1%</text>
<text x="68.3" y="37">CAN_D</text>
<text x="121" y="40.6">R14</text>
<text x="132.7" y="40.4">100n</text>
<text x="133.9" y="37.9">C12</text>
<text x="173.3" y="40.4">C14</text>
<text x="63.4" y="43.6">U3</text>
<text x="68.3" y="43.4">NA</text>
<text x="89.2" y="44">+5V</text>
<text x="121" y="45.4">NC</text>
<text x="172" y="43">100n</text>
<text x="206.4" y="47.5" transform="rotate(-90 206.4 47.5)">C17</text>
<text x="225.2" y="45.6">330/1%</text>
<text x="226" y="42.8">R8</text>
<text x="238.2" y="45">C16</text>
<text x="252.7" y="44.9">C18</text>
<text x="95.2" y="49.3">C10</text>
<text x="250.1" y="52.9" transform="rotate(-90 250.1 52.9)">100nF</text>
<text x="262.6" y="49.1">PWR_LED</text>
<text x="55.8" y="59.3">R10</text>
<text x="65.1" y="59.9">MCP2551(SO-8)</text>
<text x="93.3" y="56.9">100nF</text>
<text x="114.1" y="54.8" transform="rotate(-90 114.1 54.8)">NC</text>
<text x="209.6" y="54.2" transform="rotate(-90 209.6 54.2)">220uF/25V</text>
<text x="225.2" y="58.3">330/1%</text>
<text x="226" y="55.5">R9</text>
<text x="262.1" y="56.8">R15</text>
<text x="262.3" y="59.6">560</text>
<text x="38.9" y="60.4">CAN</text>
<text x="41.1" y="64.2">CAN_T</text>
<text x="56" y="62.2">120</text>
<text x="85.7" y="64.6">C6</text>
<text x="114.1" y="65.4" transform="rotate(-90 114.1 65.4)">R13</text>
<text x="125.4" y="64.9">RS232</text>
<text x="175.1" y="60.6">R17</text>
<text x="180.4" y="64.7">330</text>
<text x="243.9" y="60.9" transform="rotate(-90 243.9 60.9)">47uF/6.3VDC</text>
<text x="43.4" y="66.7">0</text>
<text x="69.4" y="66.1">+5V</text>
<text x="84.4" y="67.1">100n</text>
<text x="85.7" y="69.6">C7</text>
<text x="154.5" y="67.2">U4PWR</text>
<text x="172.2" y="69.3">+5V</text>
<text x="28" y="76.1">EXT1-7</text>
<text x="58.8" y="77">U1</text>
<text x="84.4" y="72.2">100n</text>
<text x="153" y="77.3">100n</text>
<text x="154.3" y="74.7">C41</text>
<text x="185.7" y="77.6">+5</text>
<text x="188.9" y="77.6">V</text>
<text x="195.9" y="77.6">+5</text>
<text x="199.1" y="77.6">V</text>
<text x="213.7" y="77.6">+5</text>
<text x="216.9" y="77.6">V</text>
<text x="234.6" y="77">VDDA</text>
<text x="250.5" y="77.6">+5</text>
<text x="253.7" y="77.6">V</text>
<text x="24.7" y="79.8">C1</text>
<text x="31.1" y="79.8">20pF</text>
<text x="41" y="82.3">Q1</text>
<text x="244.1" y="82.2">L1</text>
<text x="24.7" y="84.9">C2</text>
<text x="24.7" y="90">C3</text>
<text x="31.1" y="84.9">20pF</text>
<text x="31.1" y="90">20pF</text>
<text x="41" y="84.6">16MHz</text>
<text x="190.2" y="89.8">4.7k</text>
<text x="190.2" y="86.9">R5</text>
<text x="200.3" y="89.8">4.7k</text>
<text x="200.3" y="86.9">R4</text>
<text x="219.4" y="87.2">STAT</text>
<text x="232.1" y="86.2">C15</text>
<text x="240.3" y="87.3">ferrite_bead0805</text>
<text x="24.7" y="95">C4</text>
<text x="31.1" y="95">20pF</text>
<text x="41" y="95.3">32768/6pF</text>
<text x="41" y="92.5">Q2</text>
<text x="137.5" y="91.1">EXT1-24</text>
<text x="137.5" y="93.6">EXT1-25</text>
<text x="230.8" y="91.2">100n</text>
<text x="244.2" y="90.1">R7</text>
<text x="244.8" y="94.9">0</text>
<text x="26.6" y="101.5">EXT1-15</text>
<text x="137.5" y="96.2">EXT1-26</text>
<text x="137.5" y="98.7">EXT1-27</text>
<text x="137.5" y="101.3">EXT1-28</text>
<text x="218.1" y="100">560</text>
<text x="218.1" y="97.1">R1</text>
<text x="235.1" y="99.9">AGND</text>
<text x="26.6" y="106.6">EXT1-13</text>
<text x="26.6" y="104.1">EXT1-14</text>
<text x="137.5" y="103.8">EXT1-29</text>
<text x="137.5" y="106.3">EXT1-30</text>
<text x="152.7" y="104.3">CON2PV2-2.54MM</text>
<text x="157.8" y="102.3">PWR</text>
<text x="245.4" y="104.9">JTAG</text>
<text x="26.6" y="111.7">EXT1-11</text>
<text x="26.6" y="109.1">EXT1-12</text>
<text x="137.5" y="108.9">EXT1-31</text>
<text x="26.6" y="114.2">EXT1-10</text>
<text x="28" y="119.3">EXT1-8</text>
<text x="28" y="116.8">EXT1-9</text>
<text x="137.5" y="119.3">EXT2-16</text>
<text x="137.5" y="116.8">EXT2-17</text>
<text x="137.5" y="114.2">EXT2-18</text>
<text x="175.6" y="119">EXT1-1</text>
<text x="26.6" y="124.4">EXT2-26</text>
<text x="137.5" y="124.4">EXT2-14</text>
<text x="137.5" y="121.8">EXT2-15</text>
<text x="175.6" y="121.6">EXT1-2</text>
<text x="175.6" y="124.1">EXT1-3</text>
<text x="26.6" y="132">EXT2-23</text>
<text x="26.6" y="129.4">EXT2-24</text>
<text x="26.6" y="126.9">EXT2-25</text>
<text x="137.5" y="132">EXT2-11</text>
<text x="137.5" y="129.4">EXT2-12</text>
<text x="137.5" y="126.9">EXT2-13</text>
<text x="162.3" y="130.3" transform="rotate(-90 162.3 130.3)">+5V</text>
<text x="175.6" y="126.7">EXT1-4</text>
<text x="175.6" y="129.2">EXT1-5</text>
<text x="175.6" y="131.7">EXT1-6</text>
<text x="214.3" y="130.3">+5V</text>
<text x="227" y="130.3">+5V</text>
<text x="26.6" y="137.1">EXT2-21</text>
<text x="26.6" y="134.5">EXT2-22</text>
<text x="241.3" y="136.8">R6</text>
<text x="26.6" y="142.1">EXT2-19</text>
<text x="26.6" y="139.6">EXT2-20</text>
<text x="137.5" y="139.4">EXT2-27</text>
<text x="137.5" y="141.9">EXT2-28</text>
<text x="154" y="139.1">VDDA</text>
<text x="175.6" y="139.4">EXT2-1</text>
<text x="175.6" y="141.9">EXT2-2</text>
<text x="218.1" y="143.2">10K</text>
<text x="218.1" y="140.3">R2</text>
<text x="232.7" y="143.2">U2</text>
<text x="240" y="142.1">10K</text>
<text x="26.6" y="147">EXT1-16</text>
<text x="26.6" y="149.5">EXT1-17</text>
<text x="137.5" y="144.4">EXT2-29</text>
<text x="137.5" y="147">EXT2-30</text>
<text x="137.5" y="149.5">EXT2-31</text>
<text x="153.3" y="147.4">AGND</text>
<text x="175.6" y="144.4">EXT2-3</text>
<text x="175.6" y="147">EXT2-4</text>
<text x="175.6" y="149.5">EXT2-5</text>
<text x="202" y="149.8">560</text>
<text x="202.3" y="144.7">R3</text>
<text x="232.7" y="145.7">MCP120-T(NA)</text>
<text x="26.6" y="152.1">EXT1-18</text>
<text x="26.6" y="154.6">EXT1-19</text>
<text x="137.5" y="152.1">EXT2-32</text>
<text x="137.5" y="154.6">EXT2-33</text>
<text x="155.1" y="151.8">+5V</text>
<text x="175.6" y="152.1">EXT2-6</text>
<text x="175.6" y="154.6">EXT2-7</text>
<text x="207.6" y="153.4">C9</text>
<text x="217.5" y="152.6">BUT</text>
<text x="264.7" y="154.7">C8</text>
<text x="26.6" y="157.4">EXT1-20</text>
<text x="26.6" y="159.7">EXT1-21</text>
<text x="137.5" y="157.1">EXT2-34</text>
<text x="175.6" y="157.1">EXT2-8</text>
<text x="175.6" y="159.7">EXT2-9</text>
<text x="207.6" y="158.5">NA</text>
<text x="248" y="157.6">RST</text>
<text x="264.7" y="159.8">NA</text>
<text x="26.6" y="162.2">EXT1-22</text>
<text x="26.6" y="165">EXT1-23</text>
<text x="137.5" y="164.7">EXT1-32</text>
<text x="137.5" y="167.3">EXT1-33</text>
<text x="175.6" y="162.2">EXT2-10</text>
<text x="22.6" y="170.2">VDDA</text>
<text x="31.5" y="173.8">C5</text>
<text x="44.2" y="172.1">NA</text>
<text x="137.5" y="169.8">EXT1-34</text>
<text x="27.6" y="178.8">100nF</text>
<text x="41.2" y="177.2">AVREF_E</text>
<text x="183.2" y="179.2">AVR-CAN, hardware revison A</text>
<text x="58.8" y="184.3">AT90CAN128</text>
<text x="33.2" y="187.5">AGND</text>
</g>
<g font-size="2.1" fill="#808080">
<text x="218.1" y="28.8">IN</text>
<text x="223.2" y="28.8">OUT</text>
<text x="145.4" y="32.9">2</text>
<text x="151.3" y="34">V+</text>
<text x="162.9" y="31.4">C1+</text>
<text x="171.6" y="30.3">1</text>
<text x="171.6" y="35.4">3</text>
<text x="218" y="32.4">ADJ/GND</text>
<text x="66.8" y="39.2">1</text>
<text x="73.7" y="39.2">2</text>
<text x="145.4" y="37.9">6</text>
<text x="151.3" y="39">V-</text>
<text x="162.9" y="41.6">C2+</text>
<text x="163.7" y="36.5">C1-</text>
<text x="171.6" y="40.5">4</text>
<text x="33.7" y="46.8">8</text>
<text x="33.7" y="44.3">9</text>
<text x="44.6" y="46.8">4</text>
<text x="44.6" y="44.3">5</text>
<text x="59.8" y="46.8">8</text>
<text x="63.6" y="47.9">RS</text>
<text x="72.8" y="47.9">TXD</text>
<text x="79.4" y="46.8">1</text>
<text x="163.7" y="46.7">C2-</text>
<text x="171.6" y="45.5">5</text>
<text x="33.7" y="51.9">6</text>
<text x="33.7" y="49.4">7</text>
<text x="44.6" y="51.9">2</text>
<text x="44.6" y="49.4">3</text>
<text x="59.8" y="51.9">6</text>
<text x="59.8" y="49.4">7</text>
<text x="63.6" y="53">CANL</text>
<text x="63.6" y="50.5">CANH</text>
<text x="72.6" y="53">VDD</text>
<text x="73.1" y="50.5">VSS</text>
<text x="79.4" y="51.9">3</text>
<text x="79.4" y="49.4">2</text>
<text x="120" y="50.6">6</text>
<text x="120" y="53.2">7</text>
<text x="130.9" y="48.1">1</text>
<text x="130.9" y="50.6">2</text>
<text x="130.9" y="53.2">3</text>
<text x="144.3" y="50.6">14</text>
<text x="145.4" y="53.2">7</text>
<text x="151.3" y="51.7">T1OUT</text>
<text x="162.3" y="51.7">T1IN</text>
<text x="171.6" y="50.6">11</text>
<text x="171.6" y="53.2">10</text>
<text x="44.6" y="54.4">1</text>
<text x="49.5" y="58.2" transform="rotate(-90 49.5 58.2)">2</text>
<text x="59.8" y="54.4">5</text>
<text x="63.6" y="55.6">VREF</text>
<text x="72.7" y="55.6">RXD</text>
<text x="79.4" y="54.4">4</text>
<text x="120" y="55.7">8</text>
<text x="120" y="58.2">9</text>
<text x="130.9" y="55.7">4</text>
<text x="130.9" y="58.2">5</text>
<text x="144.3" y="58.2">13</text>
<text x="151.3" y="54.3">T2OUT</text>
<text x="151.3" y="59.4">R1IN</text>
<text x="160.3" y="59.4">R1OUT</text>
<text x="162.3" y="54.3">T2IN</text>
<text x="171.6" y="58.2">12</text>
<text x="49.5" y="65.2" transform="rotate(-90 49.5 65.2)">1</text>
<text x="145.4" y="60.8">8</text>
<text x="151.3" y="61.9">R2IN</text>
<text x="160.3" y="61.9">R2OUT</text>
<text x="171.6" y="60.8">9</text>
<text x="151.9" y="69.7">15</text>
<text x="164" y="69.7">16</text>
<text x="78.7" y="77.3" transform="rotate(-90 78.7 77.3)">52</text>
<text x="81.3" y="77.3" transform="rotate(-90 81.3 77.3)">21</text>
<text x="54.1" y="79.8">20</text>
<text x="61.1" y="80.9">#RESET</text>
<text x="56.1" y="84.9">24</text>
<text x="56.1" y="87.4">23</text>
<text x="61.1" y="86">XTAL1</text>
<text x="61.1" y="88.6">XTAL2</text>
<text x="102.3" y="90">51</text>
<text x="56.1" y="95.1">18</text>
<text x="56.1" y="92.5">19</text>
<text x="61.1" y="93.6">TOSC1/PG4</text>
<text x="91.2" y="93.6">PA1/AD1</text>
<text x="91.2" y="91.1">PA0/AD0</text>
<text x="102.3" y="95.1">49</text>
<text x="102.3" y="92.5">50</text>
<text x="57.3" y="100.1">2</text>
<text x="61.1" y="101.3">RXD0/PDI/PE0</text>
<text x="61.1" y="96.2">TOSC2/PG3</text>
<text x="91.2" y="101.3">PA4/AD4</text>
<text x="91.2" y="98.7">PA3/AD3</text>
<text x="91.2" y="96.2">PA2/AD2</text>
<text x="102.3" y="100.1">47</text>
<text x="102.3" y="97.6">48</text>
<text x="57.3" y="102.7">3</text>
<text x="57.3" y="105.2">4</text>
<text x="57.3" y="107.8">5</text>
<text x="61.1" y="103.8">TXD0/PDO/PE1</text>
<text x="61.1" y="106.3">XCK0/AIN0/PE2</text>
<text x="91.2" y="106.3">PA6/AD6</text>
<text x="91.2" y="103.8">PA5/AD5</text>
<text x="102.3" y="105.2">45</text>
<text x="102.3" y="107.8">44</text>
<text x="102.3" y="102.7">46</text>
<text x="243.2" y="107.8">2</text>
<text x="254.1" y="107.8">1</text>
<text x="57.3" y="110.3">6</text>
<text x="57.3" y="112.8">7</text>
<text x="61.1" y="108.9">OC3A/AIN1/PE3</text>
<text x="61.1" y="111.4">OC3B/INT4/PE4</text>
<text x="61.1" y="114">OC3C/INT5/PE5</text>
<text x="91.2" y="108.9">PA7/AD7</text>
<text x="92.7" y="114">PC0/A8</text>
<text x="102.3" y="112.8">35</text>
<text x="243.2" y="110.3">4</text>
<text x="243.2" y="112.8">6</text>
<text x="254.1" y="110.3">3</text>
<text x="254.1" y="112.8">5</text>
<text x="57.3" y="115.4">8</text>
<text x="57.3" y="117.9">9</text>
<text x="61.1" y="116.5">T3/INT6/PE6</text>
<text x="61.1" y="119">ICP3/INT7/PE7</text>
<text x="91.5" y="119">PC2/A10</text>
<text x="92.7" y="116.5">PC1/A9</text>
<text x="102.3" y="117.9">37</text>
<text x="102.3" y="115.4">36</text>
<text x="160" y="114.2" transform="rotate(-90 160 114.2)">1</text>
<text x="162.5" y="114.2" transform="rotate(-90 162.5 114.2)">2</text>
<text x="242" y="117.9">10</text>
<text x="243.2" y="115.4">8</text>
<text x="254.1" y="115.4">7</text>
<text x="254.1" y="117.9">9</text>
<text x="56.1" y="125.5">26</text>
<text x="56.1" y="123">25</text>
<text x="61.1" y="124.1">SCL/INT0/PD0</text>
<text x="91.5" y="124.1">PC4/A12</text>
<text x="91.5" y="121.6">PC3/A11</text>
<text x="102.3" y="125.5">40</text>
<text x="102.3" y="123">39</text>
<text x="102.3" y="120.5">38</text>
<text x="56.1" y="130.6">28</text>
<text x="56.1" y="128.1">27</text>
<text x="61.1" y="131.7">TXD1/INT3/PD3</text>
<text x="61.1" y="129.2">RXD1/INT2/PD2</text>
<text x="61.1" y="126.7">SDA/INT1/PD1</text>
<text x="85.9" y="131.7">PC7/A15/CLK0</text>
<text x="91.5" y="129.2">PC6/A14</text>
<text x="91.5" y="126.7">PC5/A13</text>
<text x="102.3" y="130.6">42</text>
<text x="102.3" y="128.1">41</text>
<text x="56.1" y="135.7">30</text>
<text x="56.1" y="133.2">29</text>
<text x="61.1" y="136.8">TXCAN/XCK1/PD5</text>
<text x="61.1" y="134.3">ICP1/PD4</text>
<text x="56.1" y="140.8">32</text>
<text x="56.1" y="138.2">31</text>
<text x="61.1" y="141.9">T0/PD7</text>
<text x="61.1" y="139.4">RXCAN/T1/PD6</text>
<text x="83.8" y="139.4">PB7/OC0A/OC1C</text>
<text x="89.9" y="141.9">PB6/OC1B</text>
<text x="102.3" y="138.2">17</text>
<text x="102.3" y="140.8">16</text>
<text x="102.3" y="143.3">15</text>
<text x="56.1" y="145.9">61</text>
<text x="56.1" y="148.4">60</text>
<text x="61.1" y="147">ADC0/PF0</text>
<text x="61.1" y="149.5">ADC1/PF1</text>
<text x="89.9" y="144.4">PB5/OC1A</text>
<text x="89.9" y="147">PB4/OC2A</text>
<text x="90" y="149.5">PB3/MISO</text>
<text x="102.3" y="145.9">14</text>
<text x="102.3" y="148.4">13</text>
<text x="231.2" y="148.4">2</text>
<text x="233.4" y="149.4">VCC</text>
<text x="240.3" y="149.4">RESET</text>
<text x="248.3" y="148.4">1</text>
<text x="56.1" y="150.9">59</text>
<text x="56.1" y="153.5">58</text>
<text x="61.1" y="152.1">ADC2/PF2</text>
<text x="61.1" y="154.6">ADC3/PF3</text>
<text x="90" y="152.1">PB2/MOSI</text>
<text x="91.4" y="154.6">PB1/SCK</text>
<text x="102.3" y="150.9">12</text>
<text x="102.3" y="153.5">11</text>
<text x="238.3" y="153.1">GND</text>
<text x="240" y="155.3" transform="rotate(-90 240 155.3)">3</text>
<text x="56.1" y="156">57</text>
<text x="56.1" y="158.6">56</text>
<text x="56.1" y="161.1">55</text>
<text x="61.1" y="157.1">ADC4/TCK/PF4</text>
<text x="61.1" y="159.7">ADC5/TMS/PF5</text>
<text x="91.2" y="157.1">PB0/#SS</text>
<text x="102.3" y="156">10</text>
<text x="56.1" y="163.6">54</text>
<text x="61.1" y="162.2">ADC6/TDO/PF6</text>
<text x="61.1" y="164.7">ADC7/TDI/PF7</text>
<text x="90.7" y="167.3">PG1/#RD</text>
<text x="91.5" y="164.7">PG2/ALE</text>
<text x="102.3" y="166.2">34</text>
<text x="102.3" y="163.6">43</text>
<text x="40.7" y="173.8">2</text>
<text x="47.7" y="173.8">1</text>
<text x="56.1" y="168.7">64</text>
<text x="56.1" y="173.8">62</text>
<text x="61.1" y="169.8">AVCC</text>
<text x="90.2" y="169.8">PG0/#WR</text>
<text x="96.9" y="172.4">NC</text>
<text x="102.3" y="168.7">33</text>
<text x="102.3" y="171.2">1</text>
<text x="56.1" y="178.9">63</text>
<text x="61.1" y="180">AGND</text>
<text x="61.1" y="174.9">AVREF</text>
<text x="78.7" y="184.4" transform="rotate(-90 78.7 184.4)">22</text>
<text x="81.3" y="184.4" transform="rotate(-90 81.3 184.4)">53</text>
</g>
<g font-size="2" fill="#808080">
<text x="78.5" y="80.2">VCC</text>
<text x="78.5" y="181.1">GND</text>
<text x="183.2" y="184.3">Designed and assembled by OLIMEX LTD</text>
</g>
<g font-size="1.8" fill="#808080">
<text x="34" y="23.7">VIN</text>
<text x="201" y="27.5">VIN</text>
<text x="81" y="38.9">CAN_D</text>
<text x="81.6" y="46.5">TD1</text>
<text x="175" y="50.3">TXD0</text>
<text x="175" y="52.9">TXD1</text>
<text x="81.6" y="54.2">RD1</text>
<text x="190.2" y="58">RXD0</text>
<text x="190.2" y="60.5">RXD1</text>
<text x="130.5" y="69.4">TXD1_OUT</text>
<text x="130.5" y="71.9">RXD1_IN</text>
<text x="41.6" y="74.5">RESET</text>
<text x="42.3" y="99.9">RXD0</text>
<text x="42.3" y="102.4">TXD0</text>
<text x="178.8" y="102.4">SCL</text>
<text x="178.8" y="104.9">SDA</text>
<text x="207.3" y="104.9">LED</text>
<text x="258.2" y="107.5">TCK</text>
<text x="42.3" y="110">LED</text>
<text x="42.3" y="112.6">BUT</text>
<text x="235.2" y="112.6">RESET</text>
<text x="237" y="110">+5V</text>
<text x="257.8" y="110">TDO</text>
<text x="257.9" y="112.6">TMS</text>
<text x="163.5" y="117.6">VIN</text>
<text x="258.1" y="115.1">+5V</text>
<text x="258.4" y="117.6">TDI</text>
<text x="42.3" y="122.7">SCL</text>
<text x="42.3" y="125.3">SDA</text>
<text x="42.3" y="130.3">TXD1</text>
<text x="42.3" y="127.8">RXD1</text>
<text x="42.3" y="135.4">TD1</text>
<text x="42.3" y="138">RD1</text>
<text x="163.5" y="143">AVREF</text>
<text x="194.6" y="145.6">BUT</text>
<text x="256.9" y="148.1">RESET</text>
<text x="42.3" y="155.7">TCK</text>
<text x="42.3" y="153.2">CAN_D</text>
<text x="42.3" y="160.8">TDO</text>
<text x="42.3" y="158.3">TMS</text>
<text x="161" y="158.3">TXD1_OUT</text>
<text x="161" y="160.8">RXD1_IN</text>
<text x="42.3" y="163.4">TDI</text>
<text x="49.2" y="173.5">AVREF</text>
</g>
<text font-size="1.8" fill="#800000" x="243.6" y="43" transform="rotate(-90 243.6 43)">+</text>
<g font-size="1.4" fill="#808080">
<text x="154" y="69.5">GND</text>
<text x="161.6" y="69.5">VCC</text>
</g>
<text font-size="1.1" fill="#808080" x="82.1" y="183">Designed and assembled by OLIMEX LTD</text>
<text font-size=".8" fill="#800000" x="34.6" y="93.7">GND</text>
</svg>
